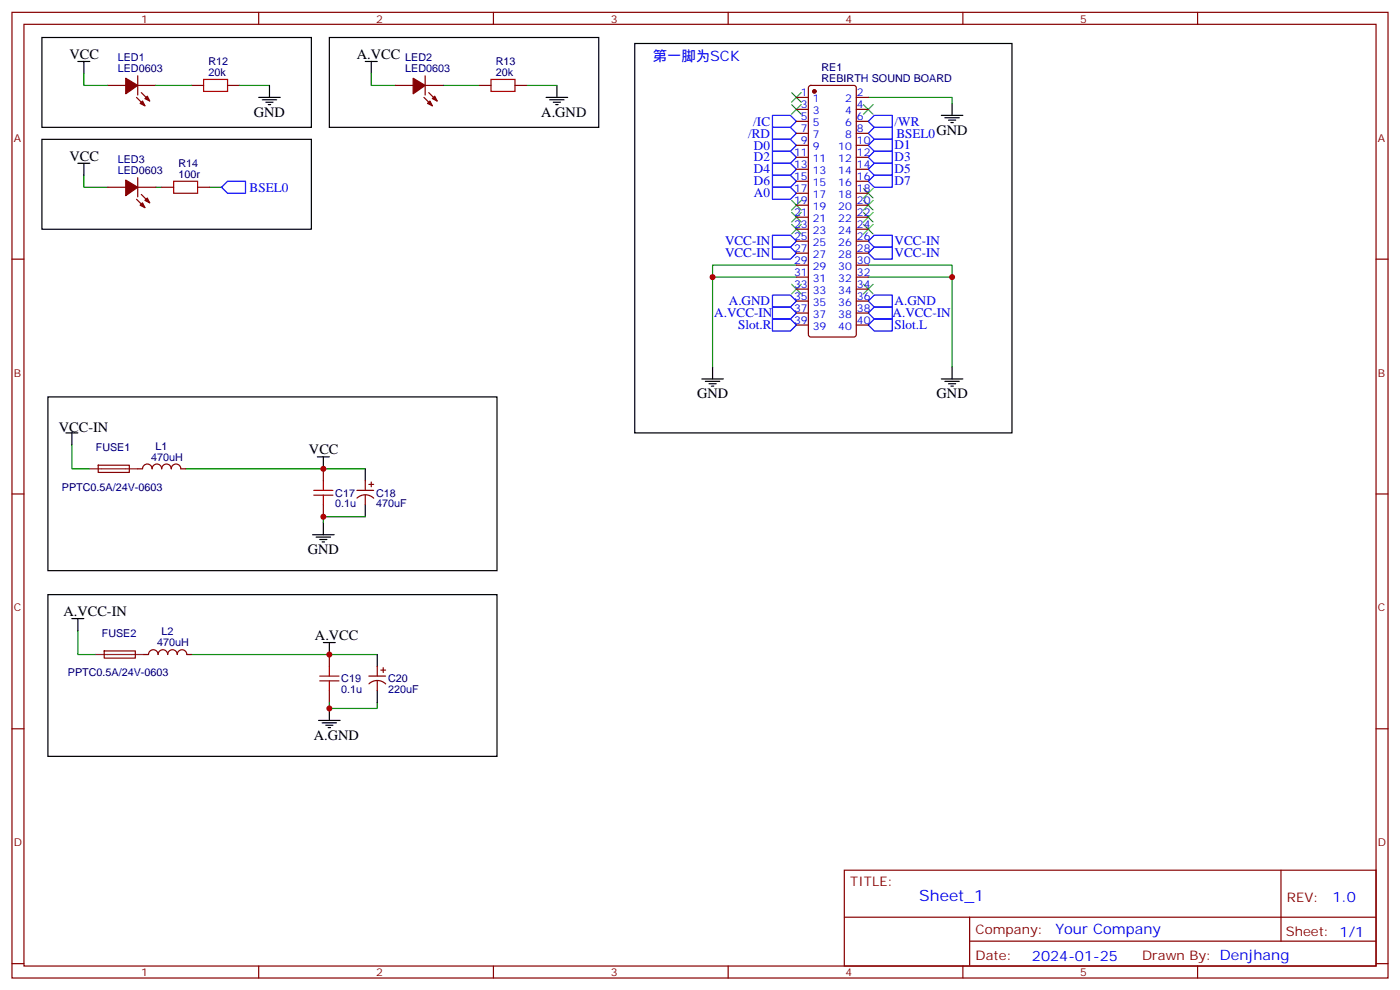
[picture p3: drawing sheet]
<svg xmlns="http://www.w3.org/2000/svg" width="412mm" height="292mm" viewBox="0 0 412 292" stroke-linecap="round" stroke-linejoin="round" font-family="sans-serif">
<g fill="none" stroke="#870000" stroke-width=".35">
<path d="M3.5 3.6h405.4v284.4h-405.4zM7.1 7.2h398.2v277.2h-398.2zM76.2 3.6v3.6M145.3 3.6v3.6M214.5 3.6v3.6M283.6 3.6v3.6M352.8 3.6v3.6M31.7 25.2h5.3M40.2 28.7l2.5 2.5M40.6 25.2h5.3M40.6 22.3v5.7M41.6 27.3l2.5 2.4"/>
<path d="M56.4 25.2h3.6M67 25.2h3.6M116.4 25.2h5.3M124.9 28.7l2.5 2.5M125.2 25.2h5.3M125.2 22.3v5.7M126.3 27.3l2.5 2.4M141.1 25.2h3.5M151.7 25.2h3.5M234.6 28.7h3.5M234.6 32.2h3.5M234.6 35.7h3.5"/>
<path d="M234.6 39.3h3.5M238.4 25.4l.4-.2h12.7l.5 .2 .2 .5v72.6l-.2 .5-.5 .2h-12.7l-.5-.2-.2-.5v-72.6zM252.2 28.7h3.6M252.2 32.2h3.6M252.2 35.7h3.6M252.2 39.3h3.6M31.7 55.1h5.3M40.2 58.7l2.5 2.4M40.6 52.3v5.7M40.6 55.1h5.3M41.6 57.3l2.5 2.4M47.6 55.1h3.6"/>
<path d="M58.2 55.1h3.5M234.6 42.8h3.5M234.6 46.3h3.5M234.6 49.8h3.5M234.6 53.4h3.5M234.6 56.9h3.5M252.2 42.8h3.6M252.2 46.3h3.6M252.2 49.8h3.6M252.2 53.4h3.6M252.2 56.9h3.6M3.5 76.3h3.6"/>
<path d="M234.6 78.1h3.5M234.6 74.5h3.5M234.6 71h3.5M234.6 67.5h3.5M234.6 60.4h3.5M234.6 64h3.5M252.2 78.1h3.6M252.2 74.5h3.6M252.2 71h3.6M252.2 67.5h3.6M252.2 60.4h3.6M252.2 64h3.6"/>
<path d="M405.3 76.3h3.6M234.6 95.7h3.5M234.6 92.2h3.5M234.6 88.7h3.5M234.6 85.1h3.5M234.6 81.6h3.5M252.2 95.7h3.6M252.2 92.2h3.6M252.2 88.7h3.6M252.2 85.1h3.6M252.2 81.6h3.6M28.9 137h9.2v2.1h-9.1z"/>
<path d="M40.6 138h1.4a1.41 1.41 0 0 1 1.4-1.4 1.41 1.41 0 0 1 1.4 1.4M44.8 138a1.41 1.41 0 0 1 1.4-1.4 1.41 1.41 0 0 1 1.4 1.4M47.6 138a1.41 1.41 0 0 1 1.4-1.4 1.41 1.41 0 0 1 1.4 1.4M50.4 138a1.41 1.41 0 0 1 1.5-1.4 1.41 1.41 0 0 1 1.4 1.4M53.3 138h1.4M95.2 138v3.6M3.5 145.5h3.6M95.2 148.6v3.6M105.1 144.4h5M105.2 146.7a3.5 3.5 0 0 1 4.9 0M107.6 141.6v2.8M107.6 145.8v2.8"/>
<path d="M108.7 142.6h1.4M109.4 141.9v1.4M405.3 145.5h3.6M30.7 191.7h9.1l.1 2-9.2 .1zM42.3 192.7h1.4a1.41 1.41 0 0 1 1.5-1.4 1.41 1.41 0 0 1 1.4 1.4 1.41 1.41 0 0 1 1.4-1.4 1.41 1.41 0 0 1 1.4 1.4 1.41 1.41 0 0 1 1.4-1.4 1.41 1.41 0 0 1 1.4 1.4 1.41 1.41 0 0 1 1.4-1.4 1.41 1.41 0 0 1 1.4 1.4h1.4M97 192.7v3.6M108.7 199.1h4.9M111.1 196.3v2.8M112.2 197.3h1.4M112.9 196.6v1.4M3.5 214.6h3.6M97 203.3v3.5"/>
<path d="M108.7 201.3a3.5 3.5 0 0 1 4.9 .1M111.1 200.5v2.8M405.3 214.6h3.6M248.7 256.2h156.6v28.2h-156.6zM377.3 256.2v20.9M248.7 270.1h156.5M285.6 277.1h119.6M285.6 270.1v14.1M3.5 283.7h3.6M76.2 284.4v3.6M145.3 284.4v3.6M214.5 284.4v3.6"/>
<path d="M283.6 284.4v3.6M352.8 284.4v3.6M405.3 283.7h3.6"/>
</g>
<g fill="none" stroke="#3c3" stroke-width=".35">
<path d="M233.2 27.3l2.8 2.8M233.2 30.8l2.8 2.8M236 27.3l-2.8 2.8M236 30.8l-2.8 2.8M254.4 30.8l2.8 2.8M257.2 30.8l-2.8 2.8M233.2 59l2.8 2.8M236 59l-2.8 2.8M254.4 55.5l2.8 2.8M254.4 59l2.8 2.8M257.2 55.5l-2.8 2.8M257.2 59l-2.8 2.8"/>
<path d="M233.2 62.5l2.8 2.9M233.2 66.1l2.8 2.8M236 62.5l-2.8 2.9M236 66.1l-2.8 2.8M254.4 62.5l2.8 2.9M254.4 66.1l2.8 2.8M257.2 62.5l-2.8 2.9M257.2 66.1l-2.8 2.8M233.2 83.7l2.8 2.8M236 83.7l-2.8 2.8M254.4 83.7l2.8 2.8M257.2 83.7l-2.8 2.8"/>
</g>
<g fill="none" stroke="#000" stroke-width=".35">
<path d="M12.3 11h79.4v26.5h-79.4zM22.9 18.1h3.6M24.7 18.1v3.5M97 11h79.4v26.5h-79.4zM107.6 18.1h3.5M109.4 18.1v3.5M187 12.8h111.1v114.7h-111.1zM76.2 28.7h6.3M77.3 29.4h4.2M78.3 30.1h2.1M79 30.8h.7M79.4 25.2v3.5"/>
<path d="M160.9 28.7h6.3M161.9 29.4h4.3M163 30.1h2.1M163.7 30.8h.7M164 25.2v3.5M277.3 34h6.3M278.3 34.7h4.3M279.4 35.4h2.1M280.1 36.1h.7M280.5 30.4v3.6M12.3 41h79.4v26.5h-79.4zM22.9 48.1h3.6"/>
<path d="M24.7 48.1v3.5M14.1 116.9h132.3v51.1h-132.3zM206.7 111.6h6.4M207.8 112.3h4.2M208.8 113h2.2M209.5 113.7h.8M209.9 108.1v3.5M277.3 111.6h6.3M278.3 112.3h4.3M279.4 113h2.1M280.1 113.7h.7M280.5 108.1v3.5"/>
<path d="M19.4 127.5h3.5M21.2 127.5v3.5M93.5 134.5h3.5M95.2 134.5v3.5M107.6 138v3.6M92.1 157.4h6.3M93.1 158.2h4.3M94.2 158.9h2.1M94.9 159.6h.7M95.2 153.9v3.5M107.6 148.6v3.6M14.1 175.1h132.3v47.6h-132.3z"/>
<path d="M21.2 182.1h3.5M22.9 182.1v3.6M95.2 189.2h3.6M97 189.2v3.5M111.1 192.7v3.6M93.8 212.1h6.4M94.9 212.8h4.2M96 213.5h2.1M96.7 214.2h.7M97 208.6v3.5M111.1 203.3v3.5"/>
</g>
<g fill="none" stroke="#008700" stroke-width=".35">
<path d="M24.7 21.6v3.6h7M45.9 25.2h10.5M70.6 25.2h8.8M109.4 21.6v3.6h7M130.5 25.2h10.6M155.2 25.2h8.8M255.8 28.7h24.7v1.7M24.7 51.6v3.5h7M45.9 55.1h1.7M61.7 55.1h3.6M234.6 78.1h-24.7v30M255.8 78.1h24.7v30"/>
<path d="M209.9 81.6h24.7M255.8 81.6h24.7M21.2 131v7h5.3M54.7 138h52.9M107.6 152.2h-12.4v1.7M22.9 185.7v7h5.3M56.4 192.7h54.7M97 206.8v1.8h14.1v-1.8"/>
</g>
<path d="M60 23.4h7v3.5h-7zM144.6 23.4h7.1v3.5h-7.1zM51.2 53.4h7v3.5h-7zM92.4 145.8h5.7M92.4 144.4h5.7M95.2 141.6v2.8M95.2 145.8v2.8M94.2 199.1h5.6M97 196.3v2.8M94.2 200.5h5.6M97 200.5v2.8" fill="none" stroke="#a10000" stroke-width=".35"/>
<g fill="#870000" stroke="#870000" stroke-width=".35">
<path d="M121.7 23l3.5 2.2-3.5 2.4z"/>
<path d="M125.9 30.4l.7-.7 .8 1.5z"/>
<path d="M128.1 28.3l.7 1.4-1.4-.7z"/>
<path d="M37 23l3.6 2.2-3.6 2.4z"/>
<path d="M41.3 30.4l.7-.7 .7 1.5z"/>
<path d="M43.4 28.3l.7 1.4-1.4-.7z"/>
<path d="M37 53l3.6 2.1-3.6 2.5z"/>
<path d="M41.3 60.4l.7-.7 .7 1.4z"/>
<path d="M43.4 58.3l.7 1.4-1.4-.7z"/>
<circle cx="239.9" cy="26.9" r=".53"/>
</g>
<path d="M26.5 138h14.1M28.2 192.7h14.1" fill="none" stroke="#8c2424" stroke-width=".35"/>
<g fill="none" stroke="#00f" stroke-width=".35">
<path d="M227.5 34h5.3l1.8 1.7-1.8 1.8h-5.3zM227.5 37.5h5.3l1.8 1.8-1.8 1.7h-5.3zM255.8 39.3l1.7-1.8h5.3v3.5h-5.3zM257.5 34h5.3v3.5h-5.3l-1.7-1.8zM67 53.4h5.3v3.5h-5.3l-1.7-1.8zM227.5 41h5.3l1.8 1.8-1.8 1.8h-5.3zM227.5 44.6h5.3l1.8 1.7-1.8 1.8h-5.3zM227.5 48.1h5.3l1.8 1.7-1.8 1.8h-5.3zM227.5 51.6h5.3l1.8 1.8-1.8 1.7h-5.3zM227.5 55.1h5.3l1.8 1.8-1.8 1.8h-5.3zM255.8 46.3l1.7-1.7h5.3v3.5h-5.3zM257.5 41h5.3v3.6h-5.3l-1.7-1.8z"/>
<path d="M257.5 48.1h5.3v3.5h-5.3l-1.7-1.8zM257.5 51.6h5.3v3.5h-5.3l-1.7-1.7zM227.5 69.3h5.3l1.8 1.7-1.8 1.8h-5.3zM227.5 72.8h5.3l1.8 1.7-1.8 1.8h-5.3zM255.8 71l1.7-1.7h5.3v3.5h-5.3zM257.5 72.8h5.3v3.5h-5.3l-1.7-1.8zM227.5 86.9h5.3l1.8 1.8-1.8 1.7h-5.3zM227.5 90.4h5.3l1.8 1.8-1.8 1.7h-5.3zM227.5 93.9h5.3l1.8 1.8-1.8 1.8h-5.3zM255.8 88.7l1.7-1.8h5.3v3.5h-5.3zM255.8 95.7l1.7-1.8h5.3v3.6h-5.3zM255.8 92.2l1.7-1.8h5.3v3.5h-5.3z"/>
</g>
<g fill="#c00">
<circle cx="97" cy="208.6" r=".88"/>
<circle cx="95.3" cy="152.2" r=".88"/>
<circle cx="97" cy="192.7" r=".88"/>
<circle cx="95.3" cy="138" r=".88"/>
<circle cx="209.9" cy="81.6" r=".88"/>
<circle cx="280.5" cy="81.6" r=".88"/>
</g>
<text font-size="4.6" fill="#00f" x="270.8" y="265.3">Sheet_1</text>
<g font-size="4.2">
<text x="20.5" y="17.4">VCC</text>
<text x="105.1" y="17.4">A.VCC</text>
<text x="74.8" y="34.3">GND</text>
<text x="159.5" y="34.3">A.GND</text>
<text x="20.5" y="47.4">VCC</text>
<text x="205.3" y="117.2">GND</text>
<text x="275.9" y="117.2">GND</text>
<text x="17.3" y="127.1">VCC-IN</text>
<text x="91" y="133.8">VCC</text>
<text x="90.7" y="163.1">GND</text>
<text x="18.7" y="181.4">A.VCC-IN</text>
<text x="92.8" y="188.5">A.VCC</text>
<text x="92.4" y="217.8">A.GND</text>
</g>
<g font-size="4.2" fill="#00f">
<text x="192.3" y="18.1">第一脚为SCK</text>
<text x="392.5" y="265.5">1.0</text>
<text x="310.9" y="275">Your Company</text>
<text x="304" y="282.9">2024-01-25</text>
</g>
<g font-size="3.9" fill="#00f">
<text x="220.4" y="40.5">/RD</text>
<text x="221.9" y="37">/IC</text>
<text x="263.5" y="37">/WR</text>
<text x="264" y="40.5">BSEL0GND</text>
<text x="222.1" y="44">D0</text>
<text x="222.1" y="47.5">D2</text>
<text x="263.5" y="44">D1</text>
<text x="263.5" y="47.5">D3</text>
<text x="222.1" y="51">D4</text>
<text x="263.5" y="51">D5</text>
<text x="73.5" y="56.4">BSEL0</text>
<text x="222.1" y="54.5">D6</text>
<text x="222.1" y="58.2">A0</text>
<text x="263.5" y="54.5">D7</text>
<text x="213.6" y="72.3">VCC-IN</text>
<text x="213.6" y="75.8">VCC-IN</text>
<text x="263.5" y="72.3">VCC-IN</text>
<text x="263.5" y="75.8">VCC-IN</text>
<text x="214.7" y="89.9">A.GND</text>
<text x="263.5" y="89.9">A.GND</text>
<text x="210.4" y="93.4">A.VCC-IN</text>
<text x="262.9" y="93.4">A.VCC-IN</text>
<text x="217.4" y="97">Slot.R</text>
<text x="263.5" y="97">Slot.L</text>
</g>
<g font-size="3.9" fill="#800">
<text x="250.5" y="260.8">TITLE:</text>
<text x="379.1" y="265.5">REV:</text>
<text x="287.4" y="275">Company:</text>
<text x="378.7" y="275.6">Sheet: 1/1</text>
<text x="287.4" y="282.7">Date:</text>
<text x="336.4" y="282.8">Drawn By: Denjhang</text>
</g>
<g font-size="3.2" fill="#800">
<text x="41.6" y="6.6">1</text>
<text x="110.8" y="6.6">2</text>
<text x="179.9" y="6.6">3</text>
<text x="249.1" y="6.6">4</text>
<text x="318.2" y="6.6">5</text>
<text x="4.1" y="41.7">A</text>
<text x="405.9" y="41.7">A</text>
<text x="4.1" y="110.9">B</text>
<text x="405.9" y="110.9">B</text>
<text x="4.1" y="180">C</text>
<text x="405.9" y="180">C</text>
<text x="4.1" y="249.2">D</text>
<text x="405.9" y="249.2">D</text>
<text x="41.6" y="287.4">1</text>
<text x="110.8" y="287.4">2</text>
<text x="179.9" y="287.4">3</text>
<text x="249.1" y="287.4">4</text>
<text x="318.2" y="287.4">5</text>
</g>
<g font-size="3.2" fill="#000080">
<text x="34.7" y="21.3">LED0603</text>
<text x="34.7" y="18.1">LED1</text>
<text x="61.4" y="22.3">20k</text>
<text x="61.4" y="19.2">R12</text>
<text x="119.4" y="21.3">LED0603</text>
<text x="119.4" y="18.1">LED2</text>
<text x="146.1" y="22.3">20k</text>
<text x="146.1" y="19.2">R13</text>
<text x="242" y="20.9">RE1</text>
<text x="242" y="24">REBIRTH SOUND BOARD</text>
<text x="34.7" y="51.3">LED0603</text>
<text x="34.7" y="48.1">LED3</text>
<text x="52.6" y="52.3">100r</text>
<text x="52.6" y="49.1">R14</text>
<text x="28.2" y="132.8">FUSE1</text>
<text x="44.5" y="135.7">470uH</text>
<text x="45.8" y="132.4">L1</text>
<text x="18.2" y="144.5">PPTC0.5A/24V-0603</text>
<text x="98.8" y="149.4">0.1u</text>
<text x="98.8" y="146.3">C17</text>
<text x="110.8" y="149.4">470uF</text>
<text x="110.8" y="146.2">C18</text>
<text x="30" y="187.5">FUSE2</text>
<text x="46.3" y="190.3">470uH</text>
<text x="47.6" y="187">L2</text>
<text x="20" y="199.2">PPTC0.5A/24V-0603</text>
<text x="100.5" y="201">C19</text>
<text x="114.3" y="200.9">C20</text>
<text x="100.5" y="204.1">0.1u</text>
<text x="114.3" y="204.1">220uF</text>
</g>
<g font-size="3.2" fill="#00f">
<text x="235.9" y="28.3">1</text>
<text x="252.4" y="28.3">2</text>
<text x="235.9" y="31.9">3</text>
<text x="235.9" y="35.4">5</text>
<text x="239.4" y="30.1">1</text>
<text x="239.4" y="33.6">3</text>
<text x="248.9" y="33.6">4</text>
<text x="248.9" y="30.1">2</text>
<text x="252.4" y="35.4">6</text>
<text x="252.4" y="31.9">4</text>
<text x="235.9" y="38.9">7</text>
<text x="239.4" y="37.1">5</text>
<text x="239.4" y="40.7">7</text>
<text x="248.9" y="40.7">8</text>
<text x="248.9" y="37.1">6</text>
<text x="252.4" y="38.9">8</text>
<text x="233.9" y="46">11</text>
<text x="235.9" y="42.4">9</text>
<text x="239.4" y="44.2">9</text>
<text x="239.4" y="47.7">11</text>
<text x="246.9" y="47.7">12</text>
<text x="246.9" y="44.2">10</text>
<text x="252.4" y="46">12</text>
<text x="252.4" y="42.4">10</text>
<text x="233.9" y="49.5">13</text>
<text x="233.9" y="53">15</text>
<text x="239.4" y="51.3">13</text>
<text x="246.9" y="51.3">14</text>
<text x="252.4" y="53">16</text>
<text x="252.4" y="49.5">14</text>
<text x="233.9" y="56.6">17</text>
<text x="239.4" y="54.8">15</text>
<text x="239.4" y="58.3">17</text>
<text x="246.9" y="58.3">18</text>
<text x="246.9" y="54.8">16</text>
<text x="252.4" y="56.6">18</text>
<text x="233.9" y="60.1">19</text>
<text x="233.9" y="63.6">21</text>
<text x="239.4" y="61.8">19</text>
<text x="239.4" y="65.4">21</text>
<text x="246.9" y="65.4">22</text>
<text x="246.9" y="61.8">20</text>
<text x="252.4" y="63.6">22</text>
<text x="252.4" y="60.1">20</text>
<text x="233.9" y="67.1">23</text>
<text x="233.9" y="70.7">25</text>
<text x="239.4" y="68.9">23</text>
<text x="246.9" y="68.9">24</text>
<text x="252.4" y="70.7">26</text>
<text x="252.4" y="67.1">24</text>
<text x="233.9" y="74.2">27</text>
<text x="233.9" y="77.7">29</text>
<text x="239.4" y="72.4">25</text>
<text x="239.4" y="76">27</text>
<text x="246.9" y="76">28</text>
<text x="246.9" y="72.4">26</text>
<text x="252.4" y="77.7">30</text>
<text x="252.4" y="74.2">28</text>
<text x="233.9" y="81.2">31</text>
<text x="239.4" y="79.5">29</text>
<text x="239.4" y="83">31</text>
<text x="246.9" y="83">32</text>
<text x="246.9" y="79.5">30</text>
<text x="252.4" y="81.2">32</text>
<text x="233.9" y="84.8">33</text>
<text x="233.9" y="88.3">35</text>
<text x="239.4" y="86.5">33</text>
<text x="246.9" y="86.5">34</text>
<text x="252.4" y="88.3">36</text>
<text x="252.4" y="84.8">34</text>
<text x="233.9" y="91.8">37</text>
<text x="233.9" y="95.4">39</text>
<text x="239.4" y="90.1">35</text>
<text x="239.4" y="93.6">37</text>
<text x="246.9" y="93.6">38</text>
<text x="246.9" y="90.1">36</text>
<text x="252.4" y="95.4">40</text>
<text x="252.4" y="91.8">38</text>
<text x="239.4" y="97.1">39</text>
<text x="246.9" y="97.1">40</text>
</g>
</svg>
